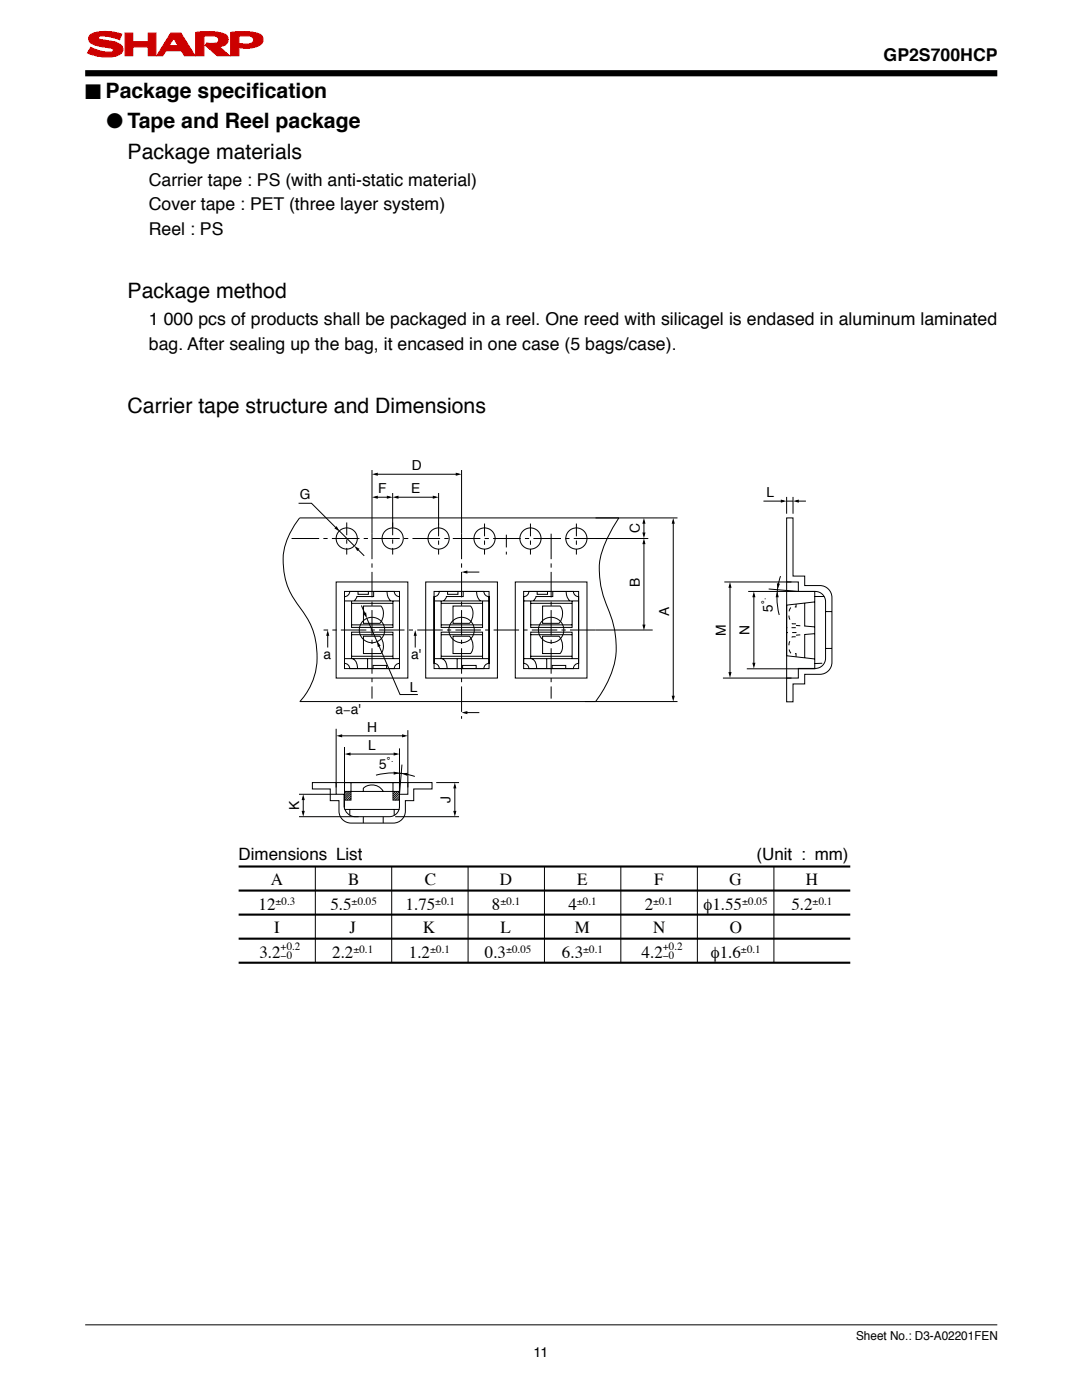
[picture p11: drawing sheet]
<svg xmlns="http://www.w3.org/2000/svg" width="216mm" height="279mm" viewBox="0 0 216 279" stroke-linecap="round" stroke-linejoin="round" font-family="sans-serif">
<path d="M17 264.4h182" fill="none" stroke="#000" stroke-width=".2"/>
<path d="M17 14.6h182" fill="none" stroke="#000" stroke-width="1.2" stroke-linecap="butt"/>
<path d="M17.9 7.1a1.12 1.12 0 0 0 .8 1.8l1.3 .4 2 .3a.52 .52 0 0 1 .5 .7 7 7 0 0 1-4.4-.8l-.6 1.1a8.7 8.7 0 0 0 6.2 .4 1.23 1.23 0 0 0 .8-1.3 1.23 1.23 0 0 0-1-1.1l-1.2-.3a5.8 5.8 0 0 1-2.7-.7 .87 .87 0 0 1 1.2-.4l1.6 .2 1.5 .5 .4-1.1a9 9 0 0 0-6 0zM46 6.5v4.6h1.7v-1.7a5.4 5.4 0 0 0 4.5-.7 1.34 1.34 0 0 0 .1-1.5 1.34 1.34 0 0 0-1.3-.6 14.7 14.7 0 0 0-5-.1zM47.7 7.2a5.3 5.3 0 0 1 2.6 .1 .79 .79 0 0 1 .2 1 .79 .79 0 0 1-.8 .5l-2-.2zM39.1 6.5v4.6h1.6v-3.9a5.3 5.3 0 0 1 2.6 .1 .7 .7 0 0 1 0 1.2l-1.2 .2-.8-.1-.3 .4 2.4 2.1h2.4l-2.1-1.8a1.46 1.46 0 0 0 1.5-.6 1.46 1.46 0 0 0 0-1.6 6.9 6.9 0 0 0-4.3-.8zM34.6 7.6l1 1.5h-1.9zM34.1 6.6l-2.8 4.5h1.2l.6-1h3.1l.6 1h2.1l-2.8-4.5zM25 6.6h1.5v1.8h3.1v-1.8h1.5v4.5h-1.5v-1.7h-3.1v1.7h-1.5z" fill="#c00"/>
<path d="M17.9 7.1a5.7 5.7 0 0 1 4.5-.7l1.9 .4-.4 1.1a7.6 7.6 0 0 0-4.1-.7l-.1 .2a.62 .62 0 0 0 .8 .6 9.8 9.8 0 0 1 3.4 .8 1.23 1.23 0 0 1 .6 1.4 1.23 1.23 0 0 1-1.1 .9 9.3 9.3 0 0 1-5.9-.5l.6-1.1a7 7 0 0 0 4.4 .8l.1-.2a1.15 1.15 0 0 0-1.2-.6 7.3 7.3 0 0 1-3.5-1.2l-.2-.8zM25 6.6h1.5v1.8h3.1v-1.8h1.5v4.5h-1.5v-1.7h-3.1v1.7h-1.5zM34.1 6.6h2l2.8 4.5h-2.1l-.6-1h-3.1l-.6 1h-1.2zM34.6 7.6l1 1.5h-1.9zM39.1 6.5a12.7 12.7 0 0 1 5.8 .3 1.32 1.32 0 0 1 .5 1.6 1.32 1.32 0 0 1-1.4 .9h-.3l2.1 1.8h-2.4l-2.4-2.1 .3-.4 .8 .1a1.85 1.85 0 0 0 1.5-.4 .94 .94 0 0 0-1.2-1.2l-1.7 .1v3.9h-1.6zM46 6.5a12.7 12.7 0 0 1 5.8 .3 1.34 1.34 0 0 1 .6 1.5 1.34 1.34 0 0 1-1.2 1 6.3 6.3 0 0 1-3.5 .1v1.7h-1.7zM47.7 7.2a5.3 5.3 0 0 1 2.6 .1 .79 .79 0 0 1 .2 1 .79 .79 0 0 1-.8 .5l-2-.2z" fill="none" stroke="#c00" stroke-width=".24"/>
<path d="M47.6 172.9h122.1M47.6 177.7h122.1M47.6 182.5h122.1M47.6 187.3h122.1M47.6 192.1h122.1" fill="none" stroke="#000" stroke-width=".42"/>
<g fill="none" stroke="#000" stroke-width=".2">
<path d="M74.2 93.8v12.7M74.8 99.2h3M74.8 94.6h16.7M78.4 98.4v6.8M78.9 99.2h8M87.5 98.4v6.3M92.1 93.8v12.7M157 99.2v3.3M158.2 99.2v3.3M59.6 100.4h2.6l5.3 5.4M67.1 116.1h14.3v19.2h-14.3zM67.7 106l3 2.9"/>
<path d="M68.7 118h11v15.4h-11zM68.7 119.1a1.04 1.04 0 0 0 1.1-1.1h8.9a1.04 1.04 0 0 0 1 1.1v13.3a1.04 1.04 0 0 0-1 1h-8.9a1.04 1.04 0 0 0-1.1-1zM68.7 119.9h11.1M71.1 109.4l1.6 1.5M71.4 118v.6h2.1v-.6M74.6 118v1.1h-3.4l-.5 .8M77.2 118v.4a2.28 2.28 0 0 0 .8 1.5M78.4 119.9v5.3h-8.2v-5.2M84.9 116.1h14.4v19.2h-14.4zM86.6 118h11v15.4h-11zM86.6 119.1a1.04 1.04 0 0 0 1.1-1.1h8.8a1.04 1.04 0 0 0 1.1 1.1v13.3a1.04 1.04 0 0 0-1.1 1h-8.8a1.04 1.04 0 0 0-1.1-1zM86.6 119.9h11"/>
<path d="M89.3 118v.6h2.1v-.6M92.4 118v1.1h-3.3l-.6 .8M92.7 114.2h2.9M95.1 118v.4a2.28 2.28 0 0 0 .7 1.5M96.3 119.9v5.3h-8.3v-5.2M102.8 116.1h14.3v19.2h-14.3zM104.5 118h11v15.4h-11zM104.5 119.1a1.04 1.04 0 0 0 1-1.1h8.9a1.04 1.04 0 0 0 1.1 1.1v13.3a1.04 1.04 0 0 0-1.1 1h-8.9a1.04 1.04 0 0 0-1-1zM104.5 119.9h11M107.2 118v.6h2v-.6M110.3 118v1.1h-3.4l-.5 .8M113 118v.4a2.28 2.28 0 0 0 .7 1.5"/>
<path d="M114.2 119.9v5.3h-8.3v-5.2M118.8 107.5h10.6M123.5 103.4a26.3 26.3 0 0 0-3.8 8.5 19.6 19.6 0 0 0 1.9 10.3 16.6 16.6 0 0 1-2 16.8l-.8 1M128.5 103.9v3M128.5 108v17.2M134.3 103.9v35.5M135.2 103.4h-75.4a13.4 13.4 0 0 0-.5 17 15.6 15.6 0 0 1 3.6 13.9 13.1 13.1 0 0 1-3.1 5.7h75.4M144.5 116.1h13.4M145.7 116.7v18M149.3 118h13.4M150.4 118.6v14.3M152.3 100h4.1"/>
<path d="M153.4 117.5l5.9 .5M155.7 115a13.4 13.4 0 0 0-.2 7.7M157 103.4h1.2v11.6h2.4v1.9h3a2.4 2.4 0 0 1 2.4 2.4v12.9a2.4 2.4 0 0 1-2.4 2.4h-3v1.9h-2.4v3.6h-1.2v-4.8h2.3v-1.9h3.4a2.04 2.04 0 0 0 2-2v-11.3a2.04 2.04 0 0 0-2-2.1h-3.4v-1.9h-2.3zM157 116.1v19.2M158.2 100h-1.2M158.8 100h2M162.6 118v15.4M162.6 119h1.9M65.4 126.3v2.9M68.7 131.4h11.1M70.2 131.4v-5.2h8.2v5.2M70.2 126.7h8.2"/>
<path d="M70.2 131h8.2M70.2 124.7h8.2M70.2 120.4h8.2M70.3 131.4a1.89 1.89 0 0 1 1 2M72.1 120.8l.9 2.1M72.5 127h3.3a2.85 2.85 0 0 1 .2 3.4h-3.5zM72.5 120.9h3.5a2.77 2.77 0 0 1-.2 3.5h-3.3zM73.2 123.4l2 4.6M73.3 131.5v1.9M74.4 133.4v-.6h2.7v.6M75.2 127.8l4.6 10.8h3.6M82.9 126.3v2.9"/>
<path d="M86.6 131.4h11M88 131.4v-5.2h8.3v5.2M88 126.7h8.3M88 131h8.3M88 124.7h8.3M88 120.4h8.3M88.2 131.4a1.89 1.89 0 0 1 1 2M90.4 127h3.3a2.85 2.85 0 0 1 .2 3.4h-3.5zM90.4 120.9h3.5a2.77 2.77 0 0 1-.2 3.5h-3.3zM91.2 131.5v1.9M92.3 133.4v-.6h2.7v.6M104.5 131.4h11"/>
<path d="M105.9 131.4v-5.2h8.3v5.2M105.9 126.7h8.3M105.9 131h8.3M105.9 124.7h8.3M105.9 120.4h8.3M106.1 131.4a1.89 1.89 0 0 1 1 2M108.3 127h3.3a2.86 2.86 0 0 1 .2 3.4h-3.5zM108.3 120.9h3.5a2.77 2.77 0 0 1-.2 3.5h-3.3zM109.1 131.5v1.9M110.2 133.4v-.6h2.7v.6M118.8 125.7h11.4M144.3 135.3h13.6"/>
<path d="M149 133.5h13.7M160.6 120.4v4.5l2 .2M162.6 120.1l-5.6 .7v10.1l5.6 .6M162.6 126.5l-2 .1v4.7M164.1 132.4h-1.5M164.7 122.1h1.3M164.7 129.4h1.3M59.7 158.5h7.4M60.5 159.1v3.3M62.3 156.2h4.8v2.3h1.6v2.5a2.3 2.3 0 0 0 2.1 2h6.9a2.04 2.04 0 0 0 2-2v-2.5h1.7v-2.3h4.8v1.3h-3.6v2.3h-1.7a4.3 4.3 0 0 1-.5 3.6 2.4 2.4 0 0 1-1.9 .9h-8.5a2.4 2.4 0 0 1-2.4-2.4v-2.1h-1.7v-2.3h-3.6zM67.1 145.4v11.8M67.7 146.9h13.1"/>
<path d="M68.7 149.1v11.9M68.7 157.9h11M69.2 157.9l-.5 .5M69.4 150.5h9.7M69.7 157.9l-1 1M70 156.2v3.5h-1.3M70 158.4l-1.2 1.2M70 159.3l-.3 .3M70.1 158l-1.4 1.3M70.1 158.8l-.9 .9M72.5 157.9a1.13 1.13 0 0 1 1.2-1.2 2.59 2.59 0 0 1 2.8 1.2M75 154.7a13.4 13.4 0 0 1 7.8 .3"/>
<path d="M78.4 156.2v3.5h1.3M78.9 157.9l-.5 .5M79.4 157.9l-1 1M79.7 149.4v11.6M79.7 159.3l-.3 .3M79.7 158.4l-1.2 1.2M79.7 158l-1.3 1.3M79.7 158.8l-.8 .9M80.2 152.6l-.5 5.9M81.4 145.7v11.5M81.4 156.2h-14.3M87 156.2h4.6"/>
<path d="M90.8 156.8v5.6M92.7 142.2h2.9M59.7 163h11.9M62.9 173v19.1M68.7 161.2v-5h11v5M68.7 161.5h11M69.8 161.5v1.2M72.5 163v1.3M76.5 163v1.3M78.2 173v19.1M78.7 161.5v1.2M78.9 163h12.7"/>
<path d="M93.4 173v19.1M108.6 173v19.1M123.9 173v19.1M139.2 173v19.1M154.4 173v19.1"/>
<circle cx="69.2" cy="107.5" r="2.11"/>
<circle cx="78.4" cy="107.5" r="2.11"/>
<circle cx="87.5" cy="107.5" r="2.11"/>
<circle cx="96.7" cy="107.5" r="2.11"/>
<circle cx="105.8" cy="107.5" r="2.11"/>
<circle cx="115" cy="107.5" r="2.11"/>
<circle cx="74.2" cy="125.7" r="2.54"/>
<circle cx="92.1" cy="125.7" r="2.54"/>
<circle cx="110" cy="125.7" r="2.54"/>
</g>
<path d="M58.2 107.5h64.9" fill="none" stroke="#000" stroke-width=".2" stroke-dasharray="5.5 .8 .8 .8" stroke-linecap="butt"/>
<path d="M69.2 104.3v6.4M78.4 104.3v6.4M87.5 104.5v6.2M96.7 104.5v6.2M101 106.7v4M105.8 104.5v6.2M115 104.5v6.2" fill="none" stroke="#000" stroke-width=".2" stroke-dasharray="2.5 .8 .8 .8" stroke-linecap="butt"/>
<g fill="#000">
<path d="M74.2 99.2l1.2-.3v.6zM74.2 94.6l1.2-.3v.7zM77.2 98.9l1.2 .3-1.2 .3zM78.4 99.2l1.1-.3v.6zM86.4 98.9l1.1 .3-1.1 .3zM90.9 94.3l1.2 .3-1.2 .4zM66.7 105.4l.5-.4 .6 1zM70.7 108.9l1 .6-.4 .5zM92.1 114.2l1.2-.3v.6zM128.5 107.4l.3 1.2h-.6zM128.5 103.4l.3 1.1h-.6zM128.2 106.3h.6l-.3 1.1z"/>
<path d="M134.3 103.4l.3 1.1h-.6zM145.7 116.1l.3 1.2h-.6zM150.4 118l.3 1.2h-.6zM155 116.4l.6 .1-.5 1.1zM155.1 118l.3 1.2h-.6zM155.8 99.7l1.2 .3-1.2 .3zM158.2 100l1.2-.3v.6zM65.4 125.7l.3 1.2h-.6zM72.5 122.5l.5-.3 .2 1.2zM75.2 127.9l.8 1-.6 .2zM82.9 125.7l.3 1.2h-.7zM128.2 124.7h.6l-.3 1.1z"/>
<path d="M134 138.9h.6l-.3 1.1zM145.4 134.1h.6l-.3 1.2zM150.1 132.3h.6l-.3 1.1zM60.5 158.5l.3 1.2h-.6zM67.1 146.9l1.2-.4v.7zM68.8 150.5l1.1-.3v.6zM78.6 154l1.1 .3-1.1 .3zM78.6 150.2l1.1 .3-1.1 .3zM80.2 146.5l1.2 .4-1.2 .3zM80.2 154.4l1.1-.2-.1 .6zM90.8 156.2l.3 1.1h-.7zM92.1 142.2l1.2-.3v.6z"/>
<path d="M60.2 161.8h.6l-.3 1.2zM90.4 161.8h.7l-.3 1.2z"/>
</g>
<path d="M74.2 106.5v32.9M92.1 106.5v36.9M110 106.5v32.9M118.8 125.7h-54.2" fill="none" stroke="#000" stroke-width=".2" stroke-dasharray="5.1 .8 .8 .8" stroke-linecap="butt"/>
<path d="M158.8 131.1v-.7h-.9a2.7 2.7 0 0 1 .2-3.3h.7v-.9h-1.8M158.8 120.5v.6h-.9a2.7 2.7 0 0 0 .2 3.4h.7v.8h-1.8M158.8 126.8l1.8-.2M158.8 124.8l1.8 .2" fill="none" stroke="#000" stroke-width=".2" stroke-dasharray=".8 .8" stroke-linecap="butt"/>
<g font-size="4.2">
<text x="17" y="19.7">■ Package specifcation</text>
<text x="50.3" y="19.6">i</text>
<text x="21.2" y="25.5">● Tape and Reel package</text>
<text x="25.5" y="31.6">Package materials</text>
<text x="25.5" y="59.5">Package method</text>
<text x="25.5" y="82.4">Carrier tape structure and Dimensions</text>
</g>
<g font-size="3.5">
<text x="176.3" y="12.1">GP2S700HCP</text>
<text x="29.7" y="37">Carrier tape : PS (with anti-static material)</text>
<text x="29.7" y="42">Cover tape : PET (three layer system)</text>
<text x="29.7" y="46.9">Reel : PS</text>
<text x="29.7" y="64.9">1 000 pcs of products shall be packaged in a reel. One reed with silicagel is endased in aluminum laminated</text>
<text x="29.7" y="69.8">bag. After sealing up the bag, it encased in one case (5 bags/case).</text>
</g>
<g font-size="3.4">
<text x="47.6" y="171.7">Dimensions List</text>
<text x="150.9" y="171.7">(Unit : mm)</text>
<text x="54" y="176.6">A</text>
<text x="69.4" y="176.6">B</text>
<text x="84.7" y="176.6">C</text>
<text x="99.8" y="176.6">D</text>
<text x="115.2" y="176.6">E</text>
<text x="130.5" y="176.6">F</text>
<text x="145.6" y="176.6">G</text>
<text x="160.8" y="176.6">H</text>
<text x="51.6" y="181.7">12</text>
<text x="65.9" y="181.7">5.5</text>
<text x="80.9" y="181.7">1.75</text>
<text x="98.2" y="181.7">8</text>
<text x="113.4" y="181.7">4</text>
<text x="128.6" y="181.7">2</text>
<text x="140.4" y="181.7">φ1.55</text>
<text x="157.9" y="181.7">5.2</text>
<text x="51.8" y="191.3">3.2</text>
<text x="54.7" y="186.2">I</text>
<text x="66.3" y="191.3">2.2</text>
<text x="69.7" y="186.2">J</text>
<text x="81.6" y="191.3">1.2</text>
<text x="84.5" y="186.2">K</text>
<text x="96.7" y="191.3">0.3</text>
<text x="99.9" y="186.2">L</text>
<text x="112.1" y="191.3">6.3</text>
<text x="114.7" y="186.2">M</text>
<text x="128" y="191.3">4.2</text>
<text x="130.3" y="186.2">N</text>
<text x="141.9" y="191.3">φ1.6</text>
<text x="145.6" y="186.2">O</text>
</g>
<g font-size="2.8">
<text x="82.2" y="93.9">D</text>
<text x="59.8" y="99.6">G</text>
<text x="75.4" y="98.4">F</text>
<text x="82" y="98.4">E</text>
<text x="153" y="99.2">L</text>
<text x="127.6" y="106.4" transform="rotate(-90 127.6 106.4)">C</text>
<text x="127.6" y="117.1" transform="rotate(-90 127.6 117.1)">B</text>
<text x="133.5" y="123" transform="rotate(-90 133.5 123)">A</text>
<text x="154.2" y="122.1" transform="rotate(-93 154.2 122.1)">5˚</text>
<text x="64.5" y="131.5">a</text>
<text x="82" y="131.5">a'</text>
<text x="144.8" y="126.9" transform="rotate(-90 144.8 126.9)">M</text>
<text x="149.6" y="126.7" transform="rotate(-90 149.6 126.7)">N</text>
<text x="66.9" y="142.6">a−a'</text>
<text x="81.8" y="138.1">L</text>
<text x="73.2" y="146">H</text>
<text x="73.5" y="149.6">L</text>
<text x="75.7" y="153.4" transform="rotate(-3 75.7 153.4)">5˚</text>
<text x="59.7" y="161.7" transform="rotate(-90 59.7 161.7)">K</text>
<text x="89.9" y="160.3" transform="rotate(-90 89.9 160.3)">J</text>
<text x="106.5" y="270.8">11</text>
</g>
<text font-size="2.5" x="170.8" y="267.5">Sheet No.: D3-A02201FEN</text>
<g font-size="2.2">
<text x="55" y="180.6">±0.3</text>
<text x="70.2" y="180.6">±0.05</text>
<text x="86.9" y="180.6">±0.1</text>
<text x="99.9" y="180.6">±0.1</text>
<text x="115.1" y="180.6">±0.1</text>
<text x="130.3" y="180.6">±0.1</text>
<text x="148.1" y="180.6">±0.05</text>
<text x="162.2" y="180.6">±0.1</text>
<text x="56" y="189.6">+0.2</text>
<text x="56" y="191.5">−0</text>
<text x="70.5" y="190.2">±0.1</text>
<text x="85.8" y="190.2">±0.1</text>
<text x="101" y="190.2">±0.05</text>
<text x="116.4" y="190.2">±0.1</text>
<text x="132.3" y="189.6">+0.2</text>
<text x="132.3" y="191.5">−0</text>
<text x="147.9" y="190.2">±0.1</text>
</g>
<g font-size="1.8">
<text x="152.8" y="119.7" transform="rotate(-93 152.8 119.7)">.</text>
<text x="78.1" y="152.1" transform="rotate(-3 78.1 152.1)">.</text>
</g>
</svg>
